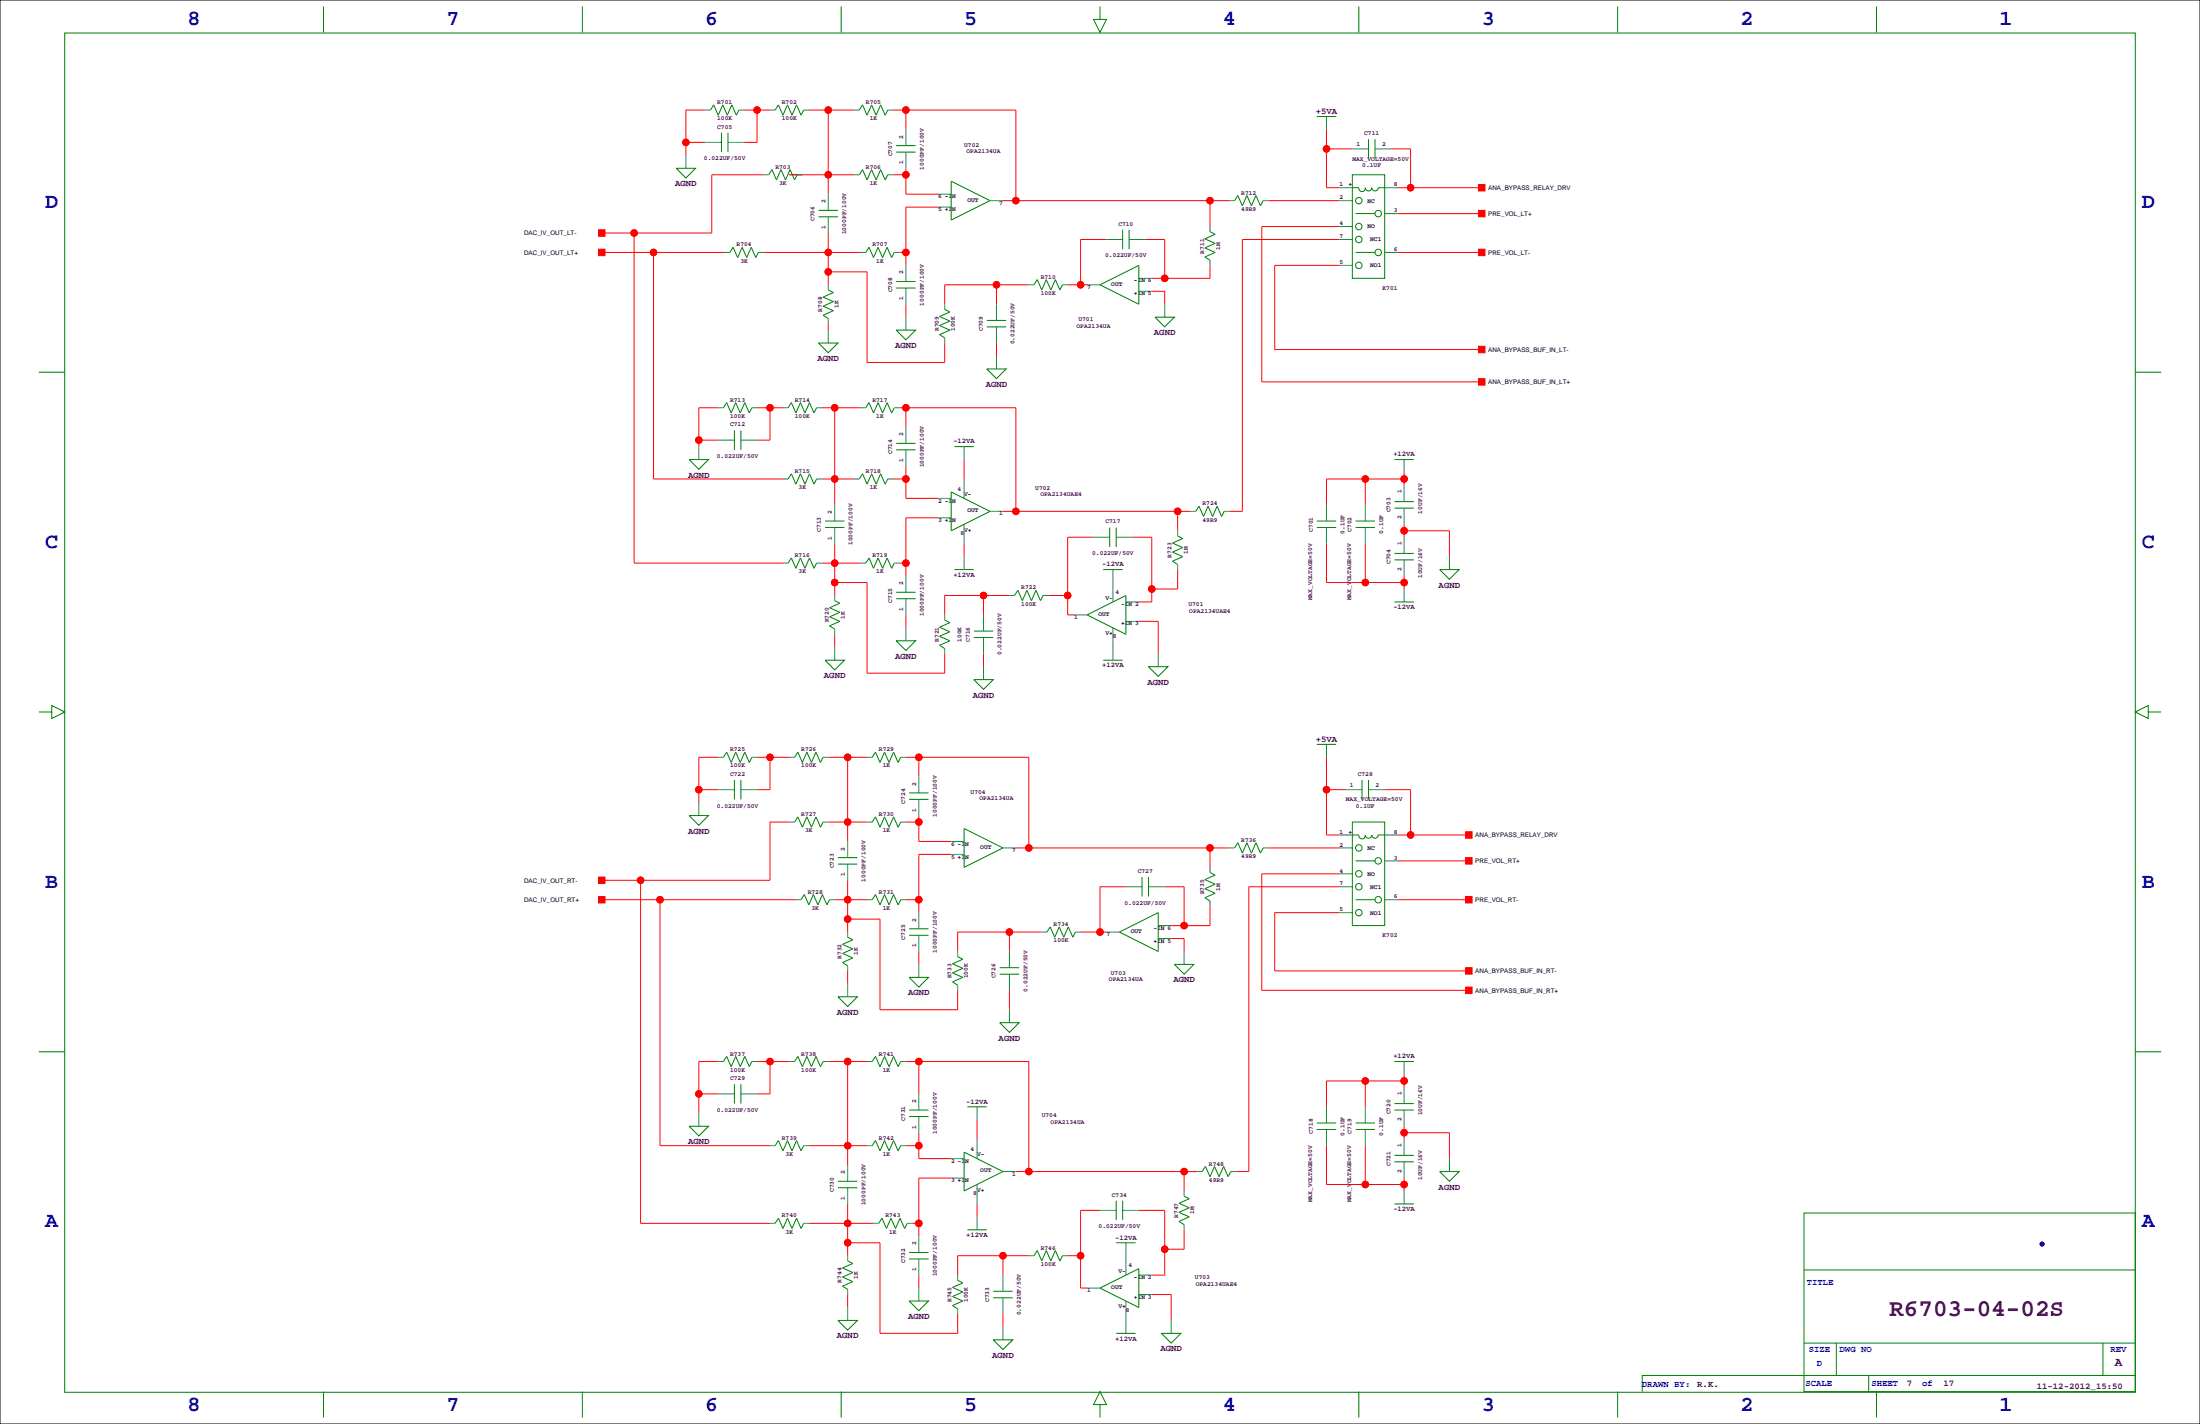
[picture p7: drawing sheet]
<svg xmlns="http://www.w3.org/2000/svg" width="864mm" height="559mm" viewBox="0 0 864 559" stroke-linecap="round" stroke-linejoin="round" font-family="sans-serif">
<path d="M0 0h863.6v558.8h-863.6z" fill="none" stroke="#000" stroke-width=".39"/>
<g fill="none" stroke="#f00" stroke-width=".39">
<path d="M269.2 55.9h7.7M276.9 43.2h-7.7v17.8M292.1 43.2h10.2M297.2 43.2v12.7h-5.1M317.5 43.2h17.8M325.1 43.2v33M350.5 43.2h48.3v35.5M355.6 43.2v7.6M520.7 50.8v22.9h5.1M520.7 58.4h10.2M546.1 58.4h7.6v15.3M299.7 68.6h-20.3v22.8h-43.2"/>
<path d="M309.9 68.6h25.4M350.5 68.6h5.1M355.6 66v10.2h12.7M393.7 78.7h88.9M475 78.7v10.2M497.8 78.7h28M548.6 73.7h33.1M236.2 99.1h48.3M248.9 91.4v129.6h58.4M256.5 99.1v88.9h50.8M299.7 99.1h38.1M325.1 91.4v20.4"/>
<path d="M353.1 99.1h2.5M368.3 81.3h-12.7v22.8M434.3 94h-10.1v17.8M449.6 94h7.6v15.2M525.8 94h-38.1v106.7h-5.1M525.8 88.9h-30.5v61h86.4M548.6 99.1h33.1M548.6 83.8h33.1M325.1 106.7h15.3v35.5h30.4v-7.6M355.6 119.4v5.1M391.2 111.8v7.6M403.9 111.8h-33.1v7.6"/>
<path d="M419.1 111.8h7.6M452.1 114.3h5.1v5.1M475 104.1v5.1h-22.9M525.8 104.1h-25.4v33.1h81.3M325.1 127v2.5M391.2 134.6v5.1M274.3 172.7h7.6M281.9 160h-7.6v15.3M297.2 160h10.1M302.3 160v12.7h-5.1M322.6 160h15.2M327.7 160v38.1"/>
<path d="M353.1 160h45.7v40.7M355.6 160v7.6M322.6 188h12.7M350.5 188h5.1M355.6 182.9v12.7h12.7M378.5 180.3v7.7M535.9 188v10.1M551.2 188h-30.5v10.1M551.2 185.4v5.1M327.7 213.4v20.3M368.3 203.2h-12.7v22.9M378.5 213.4v5"/>
<path d="M393.7 200.7h73.7M429.3 210.8h-10.2v30.5h2.5M444.5 210.8h7.6v25.4h-5.1M462.3 200.7v7.6M520.7 213.4v15.2h30.5M535.9 213.4v15.2M551.2 208.3h17.8v10.1M551.2 205.7v5.1M322.6 221h15.2M327.7 228.6h12.7v35.6h30.4v-7.7M353.1 221h2.5M386.1 233.7v7.6"/>
<path d="M396.2 233.7h-25.4v7.6M411.5 233.7h7.6M436.9 228.6h.1M462.3 223.5v7.6h-10.2M551.2 226.1v5M327.7 248.9v5.1M355.6 241.3v5.1M386.1 256.5v5.1M447 243.8h7.7v12.7M281.9 297.2h-7.6v17.8M297.2 297.2h12.7M302.3 297.2v12.7h-5.1"/>
<path d="M325.1 297.2h15.3M332.7 297.2v33M355.6 297.2h48.3v35.5M360.7 297.2v7.6M520.7 297.2v30.5h5.1M274.3 309.9h7.6M520.7 309.9h7.6M543.6 309.9h10.1v17.8M309.9 322.6h-7.6v22.8h-66.1M325.1 322.6h15.3M355.6 322.6h5.1M360.7 320v10.2h12.7"/>
<path d="M373.4 335.3h-12.7v22.8M398.8 332.7h83.8M475 332.7v7.7M497.8 332.7h28M548.6 327.7h28M548.6 337.8h28M236.2 353.1h76.2M251.5 345.4v134.7h50.8M259.1 353.1v96.5h43.2M327.7 353.1h12.7M332.7 345.4v20.4M355.6 353.1h5.1"/>
<path d="M442 348h-10.2v17.8M457.2 348h7.6v15.2M475 355.6v7.6h-15.3M525.8 348h-35.6v111.7h-5.1M525.8 358.1h-25.4v22.9h76.2M525.8 342.9h-30.5v45.7h81.3M548.6 353.1h28M332.7 360.7h12.7v35.5h30.5v-7.6M360.7 373.4v5.1M396.2 365.8v7.6M408.9 365.8h-33v7.6M424.2 365.8h10.1"/>
<path d="M459.7 368.3h5.1v5.1M332.7 381v5.1M396.2 388.6v7.6M281.9 416.6h-7.6v20.3M297.2 416.6h12.7M302.3 416.6v12.7h-5.1M325.1 416.6h15.3M332.7 416.6v40.6M355.6 416.6h48.3v43.1M360.7 416.6v12.7M274.3 429.3h7.6M383.5 439.4v7.6"/>
<path d="M535.9 424.2v10.1M551.2 424.2h-30.5v10.1M551.2 421.6v5.1M317.5 449.6h22.9M355.6 449.6h5.1M360.7 444.5v10.2h12.7M398.8 459.7h71.1M464.8 459.7v7.7M520.7 449.6v15.2h30.5M535.9 449.6v15.2M551.2 444.5h17.8v10.2M551.2 442v5"/>
<path d="M332.7 472.4v20.4M373.4 462.3h-12.7v22.8M383.5 472.4v5.1M431.8 475h-7.6v30.5h2.5M447 475h10.2v25.4h-5.1M551.2 462.3v5.1M317.5 480.1h25.4M332.7 487.7h12.7v35.5h30.5v-7.6M358.1 480.1h2.6M393.7 492.8v7.6M403.9 492.8h-28v7.6M419.1 492.8h5.1"/>
<path d="M442 492.8h.1M464.8 482.6v7.6h-7.6M332.7 508v5.1M360.7 500.4v5.1M393.7 515.6v5.1M442 518.2h.1M452.1 508h7.6v10.2"/>
<circle cx="269.2" cy="55.9" r="1.27"/>
<circle cx="297.2" cy="43.2" r="1.27"/>
<circle cx="325.1" cy="43.2" r="1.27"/>
<circle cx="355.6" cy="43.2" r="1.27"/>
<circle cx="520.7" cy="58.4" r="1.27"/>
<circle cx="325.1" cy="68.6" r="1.27"/>
<circle cx="355.6" cy="68.6" r="1.27"/>
<circle cx="398.8" cy="78.7" r="1.27"/>
<circle cx="475" cy="78.7" r="1.27"/>
<circle cx="553.7" cy="73.7" r="1.27"/>
<circle cx="248.9" cy="91.4" r="1.27"/>
<circle cx="256.5" cy="99.1" r="1.27"/>
<circle cx="325.1" cy="99.1" r="1.27"/>
<circle cx="355.6" cy="99.1" r="1.27"/>
<circle cx="325.1" cy="106.7" r="1.27"/>
<circle cx="391.2" cy="111.8" r="1.27"/>
<circle cx="424.2" cy="111.8" r="1.27"/>
<circle cx="457.2" cy="109.2" r="1.27"/>
<circle cx="274.3" cy="172.7" r="1.27"/>
<circle cx="302.3" cy="160" r="1.27"/>
<circle cx="327.7" cy="160" r="1.27"/>
<circle cx="355.6" cy="160" r="1.27"/>
<circle cx="327.7" cy="188" r="1.27"/>
<circle cx="355.6" cy="188" r="1.27"/>
<circle cx="535.9" cy="188" r="1.27"/>
<circle cx="551.2" cy="188" r="1.27"/>
<circle cx="398.8" cy="200.7" r="1.27"/>
<circle cx="462.3" cy="200.7" r="1.27"/>
<circle cx="551.2" cy="208.3" r="1.27"/>
<circle cx="327.7" cy="221" r="1.27"/>
<circle cx="327.7" cy="228.6" r="1.27"/>
<circle cx="355.6" cy="221" r="1.27"/>
<circle cx="386.1" cy="233.7" r="1.27"/>
<circle cx="419.1" cy="233.7" r="1.27"/>
<circle cx="452.1" cy="231.1" r="1.27"/>
<circle cx="535.9" cy="228.6" r="1.27"/>
<circle cx="551.2" cy="228.6" r="1.27"/>
<circle cx="436.9" cy="254" r="0"/>
<circle cx="302.3" cy="297.2" r="1.27"/>
<circle cx="332.7" cy="297.2" r="1.27"/>
<circle cx="360.7" cy="297.2" r="1.27"/>
<circle cx="274.3" cy="309.9" r="1.27"/>
<circle cx="520.7" cy="309.9" r="1.27"/>
<circle cx="332.7" cy="322.6" r="1.27"/>
<circle cx="360.7" cy="322.6" r="1.27"/>
<circle cx="403.9" cy="332.7" r="1.27"/>
<circle cx="475" cy="332.7" r="1.27"/>
<circle cx="553.7" cy="327.7" r="1.27"/>
<circle cx="251.5" cy="345.4" r="1.27"/>
<circle cx="259.1" cy="353.1" r="1.27"/>
<circle cx="332.7" cy="353.1" r="1.27"/>
<circle cx="360.7" cy="353.1" r="1.27"/>
<circle cx="332.7" cy="360.7" r="1.27"/>
<circle cx="396.2" cy="365.8" r="1.27"/>
<circle cx="431.8" cy="365.8" r="1.27"/>
<circle cx="464.8" cy="363.2" r="1.27"/>
<circle cx="302.3" cy="416.6" r="1.27"/>
<circle cx="332.7" cy="416.6" r="1.27"/>
<circle cx="360.7" cy="416.6" r="1.27"/>
<circle cx="274.3" cy="429.3" r="1.27"/>
<circle cx="535.9" cy="424.2" r="1.27"/>
<circle cx="551.2" cy="424.2" r="1.27"/>
<circle cx="332.7" cy="449.6" r="1.27"/>
<circle cx="360.7" cy="449.6" r="1.27"/>
<circle cx="403.9" cy="459.7" r="1.27"/>
<circle cx="464.8" cy="459.7" r="1.27"/>
<circle cx="551.2" cy="444.5" r="1.27"/>
<circle cx="535.9" cy="464.8" r="1.27"/>
<circle cx="551.2" cy="464.8" r="1.27"/>
<circle cx="332.7" cy="480.1" r="1.27"/>
<circle cx="332.7" cy="487.7" r="1.27"/>
<circle cx="360.7" cy="480.1" r="1.27"/>
<circle cx="393.7" cy="492.8" r="1.27"/>
<circle cx="424.2" cy="492.8" r="1.27"/>
<circle cx="457.2" cy="490.2" r="1.27"/>
</g>
<g fill="#f00" stroke="#f00" stroke-width=".39">
<path d="M234.9 97.8h2.6v2.5h-2.6z" fill-rule="evenodd"/>
<path d="M580.4 82.6h2.5v2.5h-2.5z" fill-rule="evenodd"/>
<path d="M580.4 97.8h2.5v2.5h-2.5z" fill-rule="evenodd"/>
<path d="M234.9 351.8h2.6v2.5h-2.6z" fill-rule="evenodd"/>
<path d="M575.3 351.8h2.5v2.5h-2.5z" fill-rule="evenodd"/>
<path d="M575.3 336.5h2.5v2.6h-2.5z" fill-rule="evenodd"/>
<path d="M234.9 90.2h2.6v2.5h-2.6z" fill-rule="evenodd"/>
<path d="M234.9 344.2h2.6v2.5h-2.6z" fill-rule="evenodd"/>
<path d="M580.4 72.4h2.5v2.5h-2.5z" fill-rule="evenodd"/>
<path d="M575.3 326.4h2.5v2.5h-2.5z" fill-rule="evenodd"/>
<path d="M580.4 135.9h2.5v2.5h-2.5z" fill-rule="evenodd"/>
<path d="M580.4 148.6h2.5v2.5h-2.5z" fill-rule="evenodd"/>
<path d="M575.3 379.7h2.5v2.6h-2.5z" fill-rule="evenodd"/>
<path d="M575.3 387.3h2.5v2.6h-2.5z" fill-rule="evenodd"/>
<circle cx="457.2" cy="490.2" r="1.27"/>
<circle cx="360.7" cy="322.6" r="1.27"/>
<circle cx="360.7" cy="353.1" r="1.27"/>
<circle cx="452.1" cy="231.1" r="1.27"/>
<circle cx="520.7" cy="309.9" r="1.27"/>
<circle cx="551.2" cy="444.5" r="1.27"/>
<circle cx="535.9" cy="188" r="1.27"/>
<circle cx="551.2" cy="188" r="1.27"/>
<circle cx="551.2" cy="208.3" r="1.27"/>
<circle cx="462.3" cy="200.7" r="1.27"/>
<circle cx="355.6" cy="160" r="1.27"/>
<circle cx="398.8" cy="200.7" r="1.27"/>
<circle cx="327.7" cy="228.6" r="1.27"/>
<circle cx="327.7" cy="221" r="1.27"/>
<circle cx="355.6" cy="221" r="1.27"/>
<circle cx="386.1" cy="233.7" r="1.27"/>
<circle cx="274.3" cy="172.7" r="1.27"/>
<circle cx="302.3" cy="160" r="1.27"/>
<circle cx="325.1" cy="99.1" r="1.27"/>
<circle cx="325.1" cy="106.7" r="1.27"/>
<circle cx="391.2" cy="111.8" r="1.27"/>
<circle cx="424.2" cy="111.8" r="1.27"/>
<circle cx="269.2" cy="55.9" r="1.27"/>
<circle cx="297.2" cy="43.2" r="1.27"/>
<circle cx="332.7" cy="487.7" r="1.27"/>
<circle cx="332.7" cy="480.1" r="1.27"/>
<circle cx="360.7" cy="480.1" r="1.27"/>
<circle cx="332.7" cy="416.6" r="1.27"/>
<circle cx="332.7" cy="449.6" r="1.27"/>
<circle cx="393.7" cy="492.8" r="1.27"/>
<circle cx="274.3" cy="429.3" r="1.27"/>
<circle cx="302.3" cy="416.6" r="1.27"/>
<circle cx="332.7" cy="353.1" r="1.27"/>
<circle cx="332.7" cy="360.7" r="1.27"/>
<circle cx="332.7" cy="297.2" r="1.27"/>
<circle cx="332.7" cy="322.6" r="1.27"/>
<circle cx="396.2" cy="365.8" r="1.27"/>
<circle cx="431.8" cy="365.8" r="1.27"/>
<circle cx="274.3" cy="309.9" r="1.27"/>
<circle cx="302.3" cy="297.2" r="1.27"/>
<circle cx="551.2" cy="228.6" r="1.27"/>
<circle cx="535.9" cy="228.6" r="1.27"/>
<circle cx="464.8" cy="363.2" r="1.27"/>
<circle cx="535.9" cy="424.2" r="1.27"/>
<circle cx="551.2" cy="424.2" r="1.27"/>
<circle cx="551.2" cy="464.8" r="1.27"/>
<circle cx="535.9" cy="464.8" r="1.27"/>
<circle cx="464.8" cy="459.7" r="1.27"/>
<circle cx="360.7" cy="416.6" r="1.27"/>
<circle cx="403.9" cy="459.7" r="1.27"/>
<circle cx="256.5" cy="99.1" r="1.27"/>
<circle cx="457.2" cy="109.2" r="1.27"/>
<circle cx="259.1" cy="353.1" r="1.27"/>
<circle cx="520.7" cy="58.4" r="1.27"/>
<circle cx="327.7" cy="160" r="1.27"/>
<circle cx="327.7" cy="188" r="1.27"/>
<circle cx="475" cy="78.7" r="1.27"/>
<circle cx="355.6" cy="43.2" r="1.27"/>
<circle cx="398.8" cy="78.7" r="1.27"/>
<circle cx="355.6" cy="99.1" r="1.27"/>
<circle cx="419.1" cy="233.7" r="1.27"/>
<circle cx="248.9" cy="91.4" r="1.27"/>
<circle cx="355.6" cy="68.6" r="1.27"/>
<circle cx="325.1" cy="43.2" r="1.27"/>
<circle cx="325.1" cy="68.6" r="1.27"/>
<circle cx="355.6" cy="188" r="1.27"/>
<circle cx="475" cy="332.7" r="1.27"/>
<circle cx="360.7" cy="297.2" r="1.27"/>
<circle cx="403.9" cy="332.7" r="1.27"/>
<circle cx="251.5" cy="345.4" r="1.27"/>
<circle cx="424.2" cy="492.8" r="1.27"/>
<circle cx="360.7" cy="449.6" r="1.27"/>
<circle cx="553.7" cy="73.7" r="1.27"/>
<circle cx="553.7" cy="327.7" r="1.27"/>
</g>
<g fill="none" stroke="#008080" stroke-width=".39">
<path d="M276.9 43.2h2M276.9 55.9h6.3M285.8 55.9h6.3M290.1 43.2h2M302.3 43.2h2M315.5 43.2h2M335.3 43.2h2M348.5 43.2h2M355.6 50.8v6.3M355.6 59.7v6.3M520.7 45.7v5.1M530.9 58.4h6.3"/>
<path d="M539.8 58.4h6.3M269.2 61v5M299.7 68.6h2.1M312.9 68.6h2.1M325.1 76.2v6.4M335.3 68.6h2M348.5 68.6h2M368.3 76.2h5.1M388.6 78.7h5.1M482.6 78.7h2M495.8 78.7h2M525.8 78.7h5.1"/>
<path d="M525.8 73.7h5.1M543.6 73.7h5M284.5 99.1h2M297.7 99.1h2M325.1 85.1v6.3M337.8 99.1h2.1M351 99.1h2.1M368.3 81.3h5.1M434.3 94h6.4M443.2 94h6.4M475 88.9v2M525.8 94h5.1"/>
<path d="M525.8 88.9h5.1M543.6 83.8h5M543.6 99.1h5M325.1 111.8v2M355.6 104.1v6.4M355.6 113v6.4M370.8 119.4v2M391.2 119.4v6.3M403.9 111.8h2M417.1 111.8h2M426.7 111.8h5.1M447 114.3h5.1"/>
<path d="M447 109.2h5.1M457.2 119.4v5.1M475 102.1v2M525.8 104.1h5.1M325.1 125v2M325.1 129.5v5.1M355.6 124.5v5M370.8 132.6v2M391.2 128.3v6.3M391.2 139.7v5.1M274.3 175.3v5M281.9 160h2.1"/>
<path d="M281.9 172.7h6.4M290.8 172.7h6.4M295.1 160h2.1M307.3 160h2.1M320.5 160h2.1M337.8 160h2.1M351 160h2.1M355.6 167.6v6.4M355.6 176.5v6.4M378.5 175.3v5M307.3 188h2.1M320.5 188h2.1"/>
<path d="M327.7 198.1v6.4M335.3 188h2M348.5 188h2M368.3 195.6h5.1M378.5 188v7.6M520.7 198.1v6.4M535.9 198.1v6.4M551.2 180.3v5.1M551.2 190.5v6.3M551.2 199.4v6.3M327.7 207v6.4M368.3 203.2h5.1"/>
<path d="M378.5 205.7v7.7M378.5 218.4v5.1M388.6 200.7h5.1M429.3 210.8h6.3M438.1 210.8h6.4M462.3 208.3v2M467.4 200.7h2M480.6 200.7h2M520.7 207v6.4M535.9 207v6.4M551.2 210.8v6.4M551.2 219.7v6.4"/>
<path d="M569 218.4v5.1M307.3 221h2.1M320.5 221h2.1M327.7 233.7v2M337.8 221h2.1M351 221h2.1M355.6 226.1v6.3M355.6 234.9v6.4M396.2 233.7h2.1M409.4 233.7h2.1M436.9 223.5v12.7M442 236.2h5"/>
<path d="M462.3 221.5v2M551.2 231.1v5.1M327.7 246.9v2M327.7 254v5.1M355.6 246.4v5.1M370.8 241.3v2M370.8 254.5v2M386.1 241.3v6.3M386.1 250.2v6.3M421.6 241.3h5.1M436.9 246.4v12.7M442 243.8h5"/>
<path d="M454.7 256.5v5.1M386.1 261.6v5.1M281.9 297.2h2.1M295.1 297.2h2.1M309.9 297.2h2M323.1 297.2h2M340.4 297.2h2M353.6 297.2h2M520.7 292.1v5.1M274.3 315v5M281.9 309.9h6.4M290.8 309.9h6.4"/>
<path d="M360.7 304.8v6.3M360.7 313.7v6.3M528.3 309.9h6.4M537.2 309.9h6.4M309.9 322.6h2M323.1 322.6h2M332.7 330.2v6.3M332.7 339.1v6.3M340.4 322.6h2M353.6 322.6h2M373.4 335.3h5.1M373.4 330.2h5.1"/>
<path d="M393.7 332.7h5.1M482.6 332.7h2M495.8 332.7h2M525.8 332.7h5.1M525.8 327.7h5.1M543.6 327.7h5M543.6 337.8h5M312.4 353.1h2.1M325.6 353.1h2.1M340.4 353.1h2M353.6 353.1h2M360.7 358.1v6.4"/>
<path d="M442 348h6.3M450.8 348h6.4M475 340.4v2M475 353.6v2M525.8 348h5.1M525.8 342.9h5.1M525.8 358.1h5.1M543.6 353.1h5M332.7 365.8v2M332.7 379v2M360.7 367v6.4M360.7 378.5v5"/>
<path d="M375.9 373.4v2M396.2 373.4v6.3M408.9 365.8h2.1M422.1 365.8h2.1M434.3 365.8h5.1M454.7 368.3h5M454.7 363.2h5M464.8 373.4v5.1M332.7 386.1v5.1M375.9 386.6v2M396.2 382.3v6.3M396.2 396.2v5.1"/>
<path d="M281.9 416.6h2.1M295.1 416.6h2.1M309.9 416.6h2M323.1 416.6h2M340.4 416.6h2M353.6 416.6h2M551.2 416.6v5M274.3 436.9v5.1M281.9 429.3h6.4M290.8 429.3h6.4M360.7 429.3v6.3M360.7 438.1v6.4"/>
<path d="M383.5 434.3v5.1M520.7 434.3v6.4M535.9 434.3v6.4M551.2 426.7v6.4M551.2 435.6v6.4M302.3 449.6h2M315.5 449.6h2M332.7 457.2v6.3M340.4 449.6h2M353.6 449.6h2M373.4 454.7h5.1M383.5 447v7.7"/>
<path d="M393.7 459.7h5.1M469.9 459.7h2M483.1 459.7h2M520.7 443.2v6.4M535.9 443.2v6.4M551.2 447v6.4M551.2 455.9v6.4M569 454.7v5M332.7 466.1v6.3M373.4 462.3h5.1M383.5 464.8v7.6M383.5 477.5v5.1"/>
<path d="M431.8 475h6.3M440.7 475h6.3M464.8 467.4v2M551.2 467.4v5M302.3 480.1h2M315.5 480.1h2M332.7 492.8v2M342.9 480.1h2M356.1 480.1h2M360.7 485.1v6.4M360.7 494v6.4M403.9 492.8h2"/>
<path d="M417.1 492.8h2M442 487.7v12.7M464.8 480.6v2M332.7 506v2M332.7 513.1v5.1M360.7 505.5v5M375.9 500.4v2M375.9 513.6v2M393.7 500.4v6.3M393.7 509.3v6.3M426.7 505.5h5.1M442 510.5v12.7"/>
<path d="M447 500.4h5.1M447 508h5.1M459.7 518.2v5M393.7 520.7v5.1"/>
</g>
<g fill="none" stroke="#008000" stroke-width=".39">
<path d="M25.4 13h812.8v533.4h-812.8zM127 2.5v10.2M228.6 2.5v10.2M330.2 2.5v10.2M431.8 2.5v5.1h2.5l-2.5 5.1-2.5-5.1h2.5M533.4 2.5v10.2M635 2.5v10.2M736.6 2.5v10.2M278.9 43.2l1.3-2.1 1.7 4.1 1.8-4.1 1.8 4.1 1.8-4.1 1.8 4.1 1-2M283.2 52.1v7.6M285.8 52.1v7.6M304.3 43.2l1.3-2.1 1.7 4.1 1.8-4.1 1.8 4.1 1.8-4.1 1.8 4.1 1-2"/>
<path d="M337.3 43.2l1.3-2.1 1.8 4.1 1.7-4.1 1.8 4.1 1.8-4.1 1.8 4.1 1-2M351.8 59.7h7.6M351.8 57.1h7.6M516.9 45.7h7.6M537.2 54.6v7.6M539.8 54.6v7.6M265.4 66h7.6l-3.8 3.9zM301.8 68.6l1.2-2.1 1.8 4.1 1.8-4.1 1.8 4.1 1.7-4.1 1.8 4.1 1-2M337.3 68.6l1.3-2.1 1.8 4.1 1.7-4.1 1.8 4.1 1.8-4.1 1.8 4.1 1-2M373.4 71.1l15.2 7.6-15.2 7.7zM484.6 78.7l1.3-2 1.8 4.1 1.8-4.1 1.7 4.1 1.8-4.1 1.8 4.1 1-2.1M530.9 68.6h12.7v40.6h-12.7z"/>
<path d="M530.9 73.7h2.5M543.6 73.7h-2.6a1.27 1.27 0 0 1-1.3 1.2 1.27 1.27 0 0 1-1.2-1.2 1.28 1.28 0 0 1-1.3 1.2 1.28 1.28 0 0 1-1.3-1.2 1.27 1.27 0 0 1-1.2 1.5 1.27 1.27 0 0 1-1.3-1.5M286.5 99.1l1.3-2.1 1.8 4.1 1.7-4.1 1.8 4.1 1.8-4.1 1.8 4.1 1-2M321.3 85.1h7.6M321.3 82.6h7.6M339.9 99.1l1.2-2.1 1.8 4.1 1.8-4.1 1.8 4.1 1.7-4.1 1.8 4.1 1-2M440.7 90.2v7.6M443.2 90.2v7.6M475 90.9l2 1-4.1 1.8 4.1 1.8-4.1 1.8 4.1 1.8-4.1 1.7 2.1 1.3M532.1 99.1h7.7M532.1 83.8h7.7M533.4 94h.1"/>
<path d="M325.1 113.8l2.1 1-4.1 1.8 4.1 1.8-4.1 1.7 4.1 1.8-4.1 1.8 2 1.3M351.8 113h7.6M351.8 110.5h7.6M405.9 111.8l1.3-2.1 1.7 4.1 1.8-4.1 1.8 4.1 1.8-4.1 1.8 4.1 1-2M431.8 111.8l15.2-7.7v15.3zM516.9 105.4h.1M321.3 134.6h7.6l-3.8 3.8zM351.8 129.5h7.6l-3.8 3.8zM370.8 121.4l2.1 1-4.1 1.8 4.1 1.8-4.1 1.8 4.1 1.7-4.1 1.8 2 1.3M387.3 128.3h7.7M387.3 125.7h7.7M453.4 124.5h7.6l-3.8 3.8z"/>
<path d="M15.2 146.1h10.2M387.3 144.8h7.7l-3.8 3.8zM838.2 146.1h10.2M284 160l1.2-2 1.8 4.1 1.8-4.1 1.8 4.1 1.8-4.1 1.7 4.1 1-2.1M288.3 168.9v7.6M290.8 168.9v7.6M309.4 160l1.2-2 1.8 4.1 1.8-4.1 1.8 4.1 1.8-4.1 1.7 4.1 1-2.1M339.9 160l1.2-2 1.8 4.1 1.8-4.1 1.8 4.1 1.7-4.1 1.8 4.1 1-2.1M351.8 176.5h7.6M351.8 174h7.6M374.6 175.3h7.7M270.5 180.3h7.6l-3.8 3.8z"/>
<path d="M309.4 188l1.2-2.1 1.8 4.1 1.8-4.1 1.8 4.1 1.8-4.1 1.7 4.1 1-2M337.3 188l1.3-2.1 1.8 4.1 1.7-4.1 1.8 4.1 1.8-4.1 1.8 4.1 1-2M373.4 193l15.2 7.7-15.2 7.6zM547.4 196.8h7.6M547.4 199.4h7.6M547.4 180.3h7.6M323.8 204.5h7.7M323.8 207h7.7M435.6 207v7.6M438.1 207v7.6M462.3 210.3l2 1-4.1 1.8 4.1 1.8-4.1 1.8 4.1 1.7-4.1 1.8 2.1 1.3M469.4 200.7l1.3-2.1 1.7 4.1 1.8-4.1 1.8 4.1 1.8-4.1 1.8 4.1 1-2"/>
<path d="M516.9 204.5h7.6M516.9 207h7.6M532.1 204.5h7.7M532.1 207h7.7M547.4 217.2h7.6M547.4 219.7h7.6M309.4 221l1.2-2.1 1.8 4.1 1.8-4.1 1.8 4.1 1.8-4.1 1.7 4.1 1-2M327.7 235.7l2 1-4.1 1.8 4.1 1.8-4.1 1.8 4.1 1.7-4.1 1.8 2.1 1.3M339.9 221l1.2-2.1 1.8 4.1 1.8-4.1 1.8 4.1 1.7-4.1 1.8 4.1 1-2M351.8 234.9h7.6M351.8 232.4h7.6M374.6 223.5h7.7"/>
<path d="M398.3 233.7l1.2-2.1 1.8 4.1 1.8-4.1 1.8 4.1 1.8-4.1 1.7 4.1 1-2M433.1 223.5h7.6M547.4 236.2h7.6M565.1 223.5h7.7l-3.8 3.8zM323.8 259.1h7.7l-3.8 3.8zM351.8 251.5h7.6l-3.8 3.8zM370.8 243.3l2.1 1-4.1 1.8 4.1 1.8-4.1 1.8 4.1 1.8-4.1 1.7 2 1.3M382.3 250.2h7.6M382.3 247.6h7.6M426.7 241.3l15.3-7.6v15.2zM433.1 259.1h7.6M15.2 279.4h5.1v-2.5l5.1 2.5-5.1 2.5v-2.5"/>
<path d="M382.3 266.7h7.6l-3.8 3.8zM450.8 261.6h7.7l-3.8 3.8zM843.3 279.4v-2.5l-5.1 2.5 5.1 2.5v-2.5h5.1M284 297.2l1.2-2.1 1.8 4.1 1.8-4.1 1.8 4.1 1.8-4.1 1.7 4.1 1-2M311.9 297.2l1.3-2.1 1.8 4.1 1.7-4.1 1.8 4.1 1.8-4.1 1.8 4.1 1-2M342.4 297.2l1.3-2.1 1.7 4.1 1.8-4.1 1.8 4.1 1.8-4.1 1.8 4.1 1-2M516.9 292.1h7.6M288.3 306.1v7.6M290.8 306.1v7.6M356.9 313.7h7.6M356.9 311.1h7.6M534.7 306.1v7.6"/>
<path d="M537.2 306.1v7.6M270.5 320h7.6l-3.8 3.8zM311.9 322.6l1.3-2.1 1.8 4.1 1.7-4.1 1.8 4.1 1.8-4.1 1.8 4.1 1-2M328.9 339.1h7.6M328.9 336.5h7.6M342.4 322.6l1.3-2.1 1.7 4.1 1.8-4.1 1.8 4.1 1.8-4.1 1.8 4.1 1-2M378.5 325.1l15.2 7.6-15.2 7.7zM484.6 332.7l1.3-2 1.8 4.1 1.8-4.1 1.7 4.1 1.8-4.1 1.8 4.1 1-2.1M530.9 322.6h12.7v40.6h-12.7zM530.9 327.7h2.5M532.1 337.8h7.7M543.6 327.7h-2.6a1.27 1.27 0 0 1-1.2 1.2 1.27 1.27 0 0 1-1.3-1.2 1.28 1.28 0 0 1-1.3 1.2 1.28 1.28 0 0 1-1.3-1.2 1.27 1.27 0 0 1-1.2 1.5 1.27 1.27 0 0 1-1.3-1.5"/>
<path d="M314.5 353.1l1.2-2.1 1.8 4.1 1.8-4.1 1.8 4.1 1.7-4.1 1.8 4.1 1-2M342.4 353.1l1.3-2.1 1.7 4.1 1.8-4.1 1.8 4.1 1.8-4.1 1.8 4.1 1-2M448.3 344.2v7.6M450.8 344.2v7.6M475 342.4l2 1-4.1 1.8 4.1 1.8-4.1 1.7 4.1 1.8-4.1 1.8 2.1 1.3M516.9 359.4h.1M532.1 353.1h7.7M533.4 348h.1M332.7 367.8l2.1 1-4.1 1.8 4.1 1.8-4.1 1.7 4.1 1.8-4.1 1.8 2 1.3M356.9 367h7.6M356.9 364.5h7.6M375.9 375.4l2.1 1-4.1 1.8 4.1 1.8-4.1 1.8 4.1 1.7-4.1 1.8 2 1.3"/>
<path d="M392.4 379.7h7.6M411 365.8l1.2-2.1 1.8 4.1 1.8-4.1 1.8 4.1 1.8-4.1 1.7 4.1 1-2M439.4 365.8l15.3-7.7v15.3zM461 378.5h7.6l-3.8 3.8zM328.9 391.2h7.6l-3.8 3.8zM356.9 383.5h7.6l-3.8 3.8zM392.4 382.3h7.6M15.2 412.8h10.2M284 416.6l1.2-2.1 1.8 4.1 1.8-4.1 1.8 4.1 1.8-4.1 1.7 4.1 1-2M311.9 416.6l1.3-2.1 1.8 4.1 1.7-4.1 1.8 4.1 1.8-4.1 1.8 4.1 1-2M342.4 416.6l1.3-2.1 1.7 4.1 1.8-4.1 1.8 4.1 1.8-4.1 1.8 4.1 1-2M392.4 401.3h7.6l-3.8 3.8z"/>
<path d="M547.4 416.6h7.6M838.2 412.8h10.2M288.3 425.4v7.7M290.8 425.4v7.7M356.9 435.6h7.6M356.9 438.1h7.6M379.7 434.3h7.6M547.4 433.1h7.6M547.4 435.6h7.6M270.5 442h7.6l-3.8 3.8zM304.3 449.6l1.3-2.1 1.7 4.1 1.8-4.1 1.8 4.1 1.8-4.1 1.8 4.1 1-2M342.4 449.6l1.3-2.1 1.7 4.1 1.8-4.1 1.8 4.1 1.8-4.1 1.8 4.1 1-2"/>
<path d="M378.5 452.1l15.2 7.6-15.2 7.7zM471.9 459.7l1.3-2 1.8 4.1 1.8-4.1 1.7 4.1 1.8-4.1 1.8 4.1 1-2.1M516.9 440.7h7.6M516.9 443.2h7.6M532.1 440.7h7.7M532.1 443.2h7.7M547.4 453.4h7.6M547.4 455.9h7.6M565.1 459.7h7.7l-3.8 3.8zM328.9 466.1h7.6M328.9 463.5h7.6M438.1 471.2v7.6"/>
<path d="M440.7 471.2v7.6M464.8 469.4l2.1 1-4.1 1.8 4.1 1.8-4.1 1.7 4.1 1.8-4.1 1.8 2 1.3M547.4 472.4h7.6M708.2 476h130v70.1h-130zM304.3 480.1l1.3-2.1 1.7 4.1 1.8-4.1 1.8 4.1 1.8-4.1 1.8 4.1 1-2M332.7 494.8l2.1 1-4.1 1.8 4.1 1.8-4.1 1.7 4.1 1.8-4.1 1.8 2 1.3M344.9 480.1l1.3-2.1 1.8 4.1 1.8-4.1 1.7 4.1 1.8-4.1 1.8 4.1 1-2M356.9 494h7.6M356.9 491.5h7.6M379.7 482.6h7.6M405.9 492.8l1.3-2.1 1.7 4.1 1.8-4.1 1.8 4.1 1.8-4.1 1.8 4.1 1-2M438.1 487.7h7.7"/>
<path d="M708.2 498.3h130M328.9 518.2h7.6l-3.8 3.8zM356.9 510.5h7.6l-3.8 3.8zM375.9 502.4l2.1 1-4.1 1.8 4.1 1.8-4.1 1.8 4.1 1.7-4.1 1.8 2 1.3M389.9 509.3h7.6M389.9 506.7h7.6M431.8 505.5l15.2-7.7v15.3zM389.9 525.8h7.6l-3.8 3.8zM438.1 523.2h7.7M455.9 523.2h7.6l-3.8 3.8zM708.2 527h130M720.9 527v12.8"/>
<path d="M733.6 539.8v6.3M825.5 527v12.8M838.2 539.8h-193.5v6.3M127 546.1v10.2M228.6 546.1v10.2M330.2 546.1v10.2M431.8 551.2h2.5l-2.5-5.1-2.5 5.1h2.5v5.1M533.4 546.1v10.2M635 546.1v10.2M736.6 546.1v10.2"/>
<circle cx="533.4" cy="78.7" r="1.27"/>
<circle cx="533.4" cy="88.9" r="1.27"/>
<circle cx="533.4" cy="94" r="1.27"/>
<circle cx="541" cy="99.1" r="1.27"/>
<circle cx="541" cy="83.8" r="1.27"/>
<circle cx="533.4" cy="104.1" r="1.27"/>
<circle cx="533.4" cy="332.7" r="1.27"/>
<circle cx="541" cy="337.8" r="1.27"/>
<circle cx="533.4" cy="358.1" r="1.27"/>
<circle cx="533.4" cy="348" r="1.27"/>
<circle cx="533.4" cy="342.9" r="1.27"/>
<circle cx="541" cy="353.1" r="1.27"/>
</g>
<circle cx="801.6" cy="488.2" r=".76" fill="#000080" stroke="#000080" stroke-width=".39"/>
<circle cx="801.6" cy="488.2" r=".76" fill="none" stroke="#000080" stroke-width=".39"/>
<text font-size="9.5" fill="#400040" x="741.7" y="516.5">R6703-04-02S</text>
<g font-size="8.5" fill="#0000a0">
<text x="73.7" y="10">8</text>
<text x="175.3" y="10">7</text>
<text x="276.9" y="10">6</text>
<text x="378.5" y="10">5</text>
<text x="480.1" y="10">4</text>
<text x="581.7" y="10">3</text>
<text x="683.3" y="10">2</text>
<text x="784.9" y="10">1</text>
<text x="17.8" y="81.6">D</text>
<text x="840.7" y="81.6">D</text>
<text x="17.8" y="215">C</text>
<text x="840.7" y="215">C</text>
<text x="17.8" y="348.3">B</text>
<text x="840.7" y="348.3">B</text>
<text x="17.8" y="481.7">A</text>
<text x="840.7" y="481.7">A</text>
<text x="73.7" y="553.8">8</text>
<text x="175.3" y="553.8">7</text>
<text x="276.9" y="553.8">6</text>
<text x="378.5" y="553.8">5</text>
<text x="480.1" y="553.8">4</text>
<text x="581.7" y="553.8">3</text>
<text x="683.3" y="553.8">2</text>
<text x="784.9" y="553.8">1</text>
</g>
<text font-size="4.9" fill="#400040" x="830.1" y="536.1">A</text>
<g font-size="3.5" fill="#400040">
<text x="516.5" y="44.7">+5VA</text>
<text x="265" y="73.1">AGND</text>
<text x="453" y="131.5">AGND</text>
<text x="351.4" y="136.6">AGND</text>
<text x="320.9" y="141.7">AGND</text>
<text x="386.9" y="151.9">AGND</text>
<text x="270.1" y="187.4">AGND</text>
<text x="564.7" y="230.6">AGND</text>
<text x="351.4" y="258.5">AGND</text>
<text x="323.4" y="266.2">AGND</text>
<text x="450.4" y="268.7">AGND</text>
<text x="381.8" y="273.8">AGND</text>
<text x="516.5" y="291.1">+5VA</text>
<text x="270.1" y="327.1">AGND</text>
<text x="460.6" y="385.5">AGND</text>
<text x="356.4" y="390.6">AGND</text>
<text x="328.5" y="398.2">AGND</text>
<text x="392" y="408.4">AGND</text>
<text x="270.1" y="449">AGND</text>
<text x="564.7" y="466.8">AGND</text>
<text x="356.4" y="517.6">AGND</text>
<text x="328.5" y="525.2">AGND</text>
<text x="389.5" y="532.9">AGND</text>
<text x="455.5" y="530.3">AGND</text>
<text x="666.2" y="544.4">R.K.</text>
<text x="748.5" y="544">7</text>
<text x="762.9" y="544">17</text>
<text x="799.5" y="544.9">11-12-2012_15:50</text>
</g>
<g font-size="3.5" fill="#0000a0">
<text x="709.2" y="504.2">TITLE</text>
<text x="710" y="530.6">SIZE</text>
<text x="722.1" y="530.6">DWG NO</text>
<text x="828.4" y="530.6">REV</text>
<text x="713.2" y="536.2">D</text>
<text x="644.5" y="544.3">DRAWN BY:</text>
<text x="708.7" y="544">SCALE</text>
<text x="734.6" y="544">SHEET</text>
<text x="754.5" y="544">of</text>
</g>
<g font-size="2.8" fill="#400040">
<text x="374.2" y="174">-12VA</text>
<text x="546.9" y="179.1">+12VA</text>
<text x="374.2" y="226.3">+12VA</text>
<text x="432.6" y="222.3">-12VA</text>
<text x="546.9" y="239">-12VA</text>
<text x="432.6" y="261.9">+12VA</text>
<text x="546.9" y="415.3">+12VA</text>
<text x="379.3" y="433.1">-12VA</text>
<text x="546.9" y="475.3">-12VA</text>
<text x="379.3" y="485.4">+12VA</text>
<text x="437.7" y="486.4">-12VA</text>
<text x="437.7" y="526.1">+12VA</text>
</g>
<g font-size="2.5" fill="#400040">
<text x="281.5" y="40.8">R701</text>
<text x="306.9" y="40.8">R702</text>
<text x="339.9" y="40.8">R705</text>
<text x="281.5" y="47.2">100K</text>
<text x="306.9" y="47.2">100K</text>
<text x="341.4" y="47.2">1K</text>
<text x="281.5" y="50.5">C705</text>
<text x="535.5" y="53">C711</text>
<text x="354.5" y="54.4" transform="rotate(-90 354.5 54.4)">2</text>
<text x="378.5" y="57.5">U702</text>
<text x="532.4" y="57.3">1</text>
<text x="542.5" y="57.3">2</text>
<text x="276.3" y="62.9">0.022UF/50V</text>
<text x="350.2" y="61.4" transform="rotate(-90 350.2 61.4)">C707</text>
<text x="354.5" y="64.5" transform="rotate(-90 354.5 64.5)">1</text>
<text x="379.4" y="60">OPA2134UA</text>
<text x="530.9" y="63">MAX_VOLTAGE=50V</text>
<text x="534.8" y="65.5">0.1UF</text>
<text x="304.4" y="66.2">R703</text>
<text x="339.9" y="66.2">R706</text>
<text x="362.6" y="66.6" transform="rotate(-90 362.6 66.6)">1000PF/100V</text>
<text x="305.9" y="72.6">3K</text>
<text x="341.4" y="72.6">1K</text>
<text x="368.3" y="77.8">6 -IN</text>
<text x="487.3" y="76.4">R712</text>
<text x="525.8" y="73.2">1</text>
<text x="547.2" y="73.2">8</text>
<text x="324" y="79.8" transform="rotate(-90 324 79.8)">2</text>
<text x="368.3" y="82.9">5 +IN</text>
<text x="392.2" y="80.4">7</text>
<text x="487.3" y="82.7">49R9</text>
<text x="525.8" y="78.2">2</text>
<text x="547.2" y="83.3">3</text>
<text x="319.7" y="86.8" transform="rotate(-90 319.7 86.8)">C706</text>
<text x="324" y="89.9" transform="rotate(-90 324 89.9)">1</text>
<text x="439" y="88.6">C710</text>
<text x="525.8" y="88.4">4</text>
<text x="332.2" y="92" transform="rotate(-90 332.2 92)">1000PF/100V</text>
<text x="525.8" y="93.5">7</text>
<text x="289.1" y="96.7">R704</text>
<text x="342.5" y="96.7">R707</text>
<text x="433.8" y="101">0.022UF/50V</text>
<text x="472.6" y="99.5" transform="rotate(-90 472.6 99.5)">R711</text>
<text x="479" y="98" transform="rotate(-90 479 98)">1M</text>
<text x="547.2" y="98.6">6</text>
<text x="290.6" y="103.1">3K</text>
<text x="344" y="103.1">1K</text>
<text x="354.5" y="107.7" transform="rotate(-90 354.5 107.7)">2</text>
<text x="525.8" y="103.6">5</text>
<text x="408.5" y="109.4">R710</text>
<text x="426.7" y="113.4">7</text>
<text x="542.7" y="113.8">K701</text>
<text x="350.2" y="114.7" transform="rotate(-90 350.2 114.7)">C708</text>
<text x="354.5" y="117.8" transform="rotate(-90 354.5 117.8)">1</text>
<text x="362.6" y="119.9" transform="rotate(-90 362.6 119.9)">1000PF/100V</text>
<text x="408.5" y="115.8">100K</text>
<text x="322.8" y="122.3" transform="rotate(-90 322.8 122.3)">R708</text>
<text x="329.1" y="120.9" transform="rotate(-90 329.1 120.9)">1K</text>
<text x="368.5" y="130" transform="rotate(-90 368.5 130)">R709</text>
<text x="374.8" y="130" transform="rotate(-90 374.8 130)">100K</text>
<text x="385.8" y="130" transform="rotate(-90 385.8 130)">C709</text>
<text x="422.6" y="128.6">OPA2134UA</text>
<text x="423.3" y="126.1">U701</text>
<text x="398.2" y="135.1" transform="rotate(-90 398.2 135.1)">0.022UF/50V</text>
<text x="286.6" y="157.7">R713</text>
<text x="312" y="157.7">R714</text>
<text x="342.5" y="157.7">R717</text>
<text x="286.6" y="167.3">C712</text>
<text x="286.6" y="164">100K</text>
<text x="312" y="164">100K</text>
<text x="344" y="164">1K</text>
<text x="354.5" y="171.2" transform="rotate(-90 354.5 171.2)">2</text>
<text x="281.4" y="179.8">0.022UF/50V</text>
<text x="350.2" y="178.2" transform="rotate(-90 350.2 178.2)">C714</text>
<text x="312" y="185.6">R715</text>
<text x="339.9" y="185.6">R718</text>
<text x="354.5" y="181.3" transform="rotate(-90 354.5 181.3)">1</text>
<text x="362.6" y="183.4" transform="rotate(-90 362.6 183.4)">1000PF/100V</text>
<text x="313.5" y="192">3K</text>
<text x="341.4" y="192">1K</text>
<text x="368.3" y="197.2">2 -IN</text>
<text x="375.9" y="192.5">4</text>
<text x="406.4" y="192.1">U702</text>
<text x="408.4" y="194.7">OPA2134UAE4</text>
<text x="550.1" y="193.5" transform="rotate(-90 550.1 193.5)">1</text>
<text x="326.6" y="201.7" transform="rotate(-90 326.6 201.7)">2</text>
<text x="392.2" y="202.3">1</text>
<text x="472" y="198.3">R724</text>
<text x="545.8" y="201.1" transform="rotate(-90 545.8 201.1)">C703</text>
<text x="550.1" y="203.7" transform="rotate(-90 550.1 203.7)">2</text>
<text x="558.2" y="201.5" transform="rotate(-90 558.2 201.5)">10UF/16V</text>
<text x="322.3" y="208.7" transform="rotate(-90 322.3 208.7)">C713</text>
<text x="368.3" y="204.8">3 +IN</text>
<text x="377" y="209.9">8</text>
<text x="433.9" y="205.4">C717</text>
<text x="472" y="204.7">49R9</text>
<text x="515.3" y="208.7" transform="rotate(-90 515.3 208.7)">C701</text>
<text x="527.7" y="209.4" transform="rotate(-90 527.7 209.4)">0.1UF</text>
<text x="530.5" y="208.7" transform="rotate(-90 530.5 208.7)">C702</text>
<text x="543" y="209.4" transform="rotate(-90 543 209.4)">0.1UF</text>
<text x="326.6" y="211.8" transform="rotate(-90 326.6 211.8)">1</text>
<text x="334.7" y="213.9" transform="rotate(-90 334.7 213.9)">1000PF/100V</text>
<text x="550.1" y="213.9" transform="rotate(-90 550.1 213.9)">1</text>
<text x="312" y="218.6">R716</text>
<text x="342.5" y="218.6">R719</text>
<text x="428.7" y="217.9">0.022UF/50V</text>
<text x="459.9" y="218.9" transform="rotate(-90 459.9 218.9)">R723</text>
<text x="466.3" y="217.4" transform="rotate(-90 466.3 217.4)">1M</text>
<text x="545.8" y="221.4" transform="rotate(-90 545.8 221.4)">C704</text>
<text x="313.5" y="225">3K</text>
<text x="344" y="225">1K</text>
<text x="550.1" y="224" transform="rotate(-90 550.1 224)">2</text>
<text x="558.2" y="226.9" transform="rotate(-90 558.2 226.9)">10UF/16V</text>
<text x="354.5" y="229.6" transform="rotate(-90 354.5 229.6)">2</text>
<text x="400.9" y="231.3">R722</text>
<text x="437.9" y="233.2">4</text>
<text x="350.2" y="236.6" transform="rotate(-90 350.2 236.6)">C715</text>
<text x="354.5" y="239.7" transform="rotate(-90 354.5 239.7)">1</text>
<text x="400.9" y="237.7">100K</text>
<text x="466.5" y="237.8">U701</text>
<text x="515.1" y="235.6" transform="rotate(-90 515.1 235.6)">MAX_VOLTAGE=50V</text>
<text x="530.4" y="235.6" transform="rotate(-90 530.4 235.6)">MAX_VOLTAGE=50V</text>
<text x="325.3" y="244.3" transform="rotate(-90 325.3 244.3)">R720</text>
<text x="331.7" y="242.8" transform="rotate(-90 331.7 242.8)">1K</text>
<text x="362.6" y="241.8" transform="rotate(-90 362.6 241.8)">1000PF/100V</text>
<text x="421.6" y="242.9">1</text>
<text x="466.8" y="240.4">OPA2134UAE4</text>
<text x="368.5" y="251.9" transform="rotate(-90 368.5 251.9)">R721</text>
<text x="377.4" y="251.9" transform="rotate(-90 377.4 251.9)">100K</text>
<text x="380.7" y="251.9" transform="rotate(-90 380.7 251.9)">C716</text>
<text x="436.9" y="250.5">8</text>
<text x="393.1" y="257.1" transform="rotate(-90 393.1 257.1)">0.022UF/50V</text>
<text x="286.6" y="294.8">R725</text>
<text x="314.5" y="294.8">R726</text>
<text x="345" y="294.8">R729</text>
<text x="286.6" y="304.5">C722</text>
<text x="286.6" y="301.2">100K</text>
<text x="314.5" y="301.2">100K</text>
<text x="346.5" y="301.2">1K</text>
<text x="533" y="304.5">C728</text>
<text x="359.6" y="308.4" transform="rotate(-90 359.6 308.4)">2</text>
<text x="381" y="311.5">U704</text>
<text x="529.9" y="308.8">1</text>
<text x="540" y="308.8">2</text>
<text x="281.4" y="316.9">0.022UF/50V</text>
<text x="355.3" y="315.4" transform="rotate(-90 355.3 315.4)">C724</text>
<text x="384.5" y="314">OPA2134UA</text>
<text x="528.3" y="314.5">MAX_VOLTAGE=50V</text>
<text x="532.2" y="316.9">0.1UF</text>
<text x="314.5" y="320.2">R727</text>
<text x="345" y="320.2">R730</text>
<text x="359.6" y="318.5" transform="rotate(-90 359.6 318.5)">1</text>
<text x="367.7" y="320.6" transform="rotate(-90 367.7 320.6)">1000PF/100V</text>
<text x="316" y="326.6">3K</text>
<text x="346.5" y="326.6">1K</text>
<text x="525.8" y="327.2">1</text>
<text x="547.2" y="327.2">8</text>
<text x="331.7" y="333.8" transform="rotate(-90 331.7 333.8)">2</text>
<text x="373.4" y="331.8">6 -IN</text>
<text x="397.3" y="334.4">7</text>
<text x="487.3" y="330.4">R736</text>
<text x="525.8" y="332.2">2</text>
<text x="327.3" y="340.8" transform="rotate(-90 327.3 340.8)">C723</text>
<text x="373.4" y="336.9">5 +IN</text>
<text x="487.3" y="336.7">49R9</text>
<text x="547.2" y="337.3">3</text>
<text x="331.7" y="343.9" transform="rotate(-90 331.7 343.9)">1</text>
<text x="339.8" y="346" transform="rotate(-90 339.8 346)">1000PF/100V</text>
<text x="446.6" y="342.6">C727</text>
<text x="525.8" y="347.5">7</text>
<text x="525.8" y="342.4">4</text>
<text x="317.1" y="350.7">R728</text>
<text x="345" y="350.7">R731</text>
<text x="472.6" y="350.9" transform="rotate(-90 472.6 350.9)">R735</text>
<text x="479" y="349.5" transform="rotate(-90 479 349.5)">1M</text>
<text x="547.2" y="352.6">6</text>
<text x="318.6" y="357.1">3K</text>
<text x="346.5" y="357.1">1K</text>
<text x="441.4" y="355">0.022UF/50V</text>
<text x="525.8" y="357.6">5</text>
<text x="359.6" y="361.7" transform="rotate(-90 359.6 361.7)">2</text>
<text x="413.6" y="363.4">R734</text>
<text x="355.3" y="368.7" transform="rotate(-90 355.3 368.7)">C725</text>
<text x="359.6" y="371.8" transform="rotate(-90 359.6 371.8)">1</text>
<text x="413.6" y="369.8">100K</text>
<text x="434.3" y="367.4">7</text>
<text x="542.7" y="367.8">K702</text>
<text x="330.4" y="376.3" transform="rotate(-90 330.4 376.3)">R732</text>
<text x="336.7" y="374.9" transform="rotate(-90 336.7 374.9)">1K</text>
<text x="367.7" y="373.9" transform="rotate(-90 367.7 373.9)">1000PF/100V</text>
<text x="373.6" y="384" transform="rotate(-90 373.6 384)">R733</text>
<text x="379.9" y="384" transform="rotate(-90 379.9 384)">100K</text>
<text x="390.8" y="384" transform="rotate(-90 390.8 384)">C726</text>
<text x="436" y="382.6">U703</text>
<text x="403.3" y="389.1" transform="rotate(-90 403.3 389.1)">0.022UF/50V</text>
<text x="435.3" y="385.2">OPA2134UA</text>
<text x="286.6" y="414.2">R737</text>
<text x="314.5" y="414.2">R738</text>
<text x="345" y="414.2">R741</text>
<text x="286.6" y="420.6">100K</text>
<text x="286.6" y="423.9">C729</text>
<text x="314.5" y="420.6">100K</text>
<text x="346.5" y="420.6">1K</text>
<text x="550.1" y="429.8" transform="rotate(-90 550.1 429.8)">1</text>
<text x="281.4" y="436.3">0.022UF/50V</text>
<text x="359.6" y="432.8" transform="rotate(-90 359.6 432.8)">2</text>
<text x="545.8" y="437.3" transform="rotate(-90 545.8 437.3)">C720</text>
<text x="558.2" y="437.7" transform="rotate(-90 558.2 437.7)">10UF/16V</text>
<text x="355.3" y="439.8" transform="rotate(-90 355.3 439.8)">C731</text>
<text x="359.6" y="442.9" transform="rotate(-90 359.6 442.9)">1</text>
<text x="408.9" y="438.5">U704</text>
<text x="412.4" y="441">OPA2134UA</text>
<text x="550.1" y="439.9" transform="rotate(-90 550.1 439.9)">2</text>
<text x="306.9" y="447.2">R739</text>
<text x="345" y="447.2">R742</text>
<text x="367.7" y="445" transform="rotate(-90 367.7 445)">1000PF/100V</text>
<text x="515.3" y="444.9" transform="rotate(-90 515.3 444.9)">C718</text>
<text x="527.7" y="445.7" transform="rotate(-90 527.7 445.7)">0.1UF</text>
<text x="530.5" y="444.9" transform="rotate(-90 530.5 444.9)">C719</text>
<text x="543" y="445.7" transform="rotate(-90 543 445.7)">0.1UF</text>
<text x="308.4" y="453.6">3K</text>
<text x="346.5" y="453.6">1K</text>
<text x="381" y="451.6">4</text>
<text x="550.1" y="450.1" transform="rotate(-90 550.1 450.1)">1</text>
<text x="331.7" y="460.8" transform="rotate(-90 331.7 460.8)">2</text>
<text x="373.4" y="456.3">2 -IN</text>
<text x="397.3" y="461.4">1</text>
<text x="474.6" y="457.4">R748</text>
<text x="545.8" y="457.6" transform="rotate(-90 545.8 457.6)">C721</text>
<text x="550.1" y="460.2" transform="rotate(-90 550.1 460.2)">2</text>
<text x="327.3" y="467.8" transform="rotate(-90 327.3 467.8)">C730</text>
<text x="373.4" y="463.9">3 +IN</text>
<text x="474.6" y="463.7">49R9</text>
<text x="558.2" y="463.1" transform="rotate(-90 558.2 463.1)">10UF/16V</text>
<text x="331.7" y="470.9" transform="rotate(-90 331.7 470.9)">1</text>
<text x="339.8" y="473" transform="rotate(-90 339.8 473)">1000PF/100V</text>
<text x="382.1" y="469">8</text>
<text x="436.5" y="469.6">C734</text>
<text x="515.1" y="471.8" transform="rotate(-90 515.1 471.8)">MAX_VOLTAGE=50V</text>
<text x="530.4" y="471.8" transform="rotate(-90 530.4 471.8)">MAX_VOLTAGE=50V</text>
<text x="306.9" y="477.7">R740</text>
<text x="347.6" y="477.7">R743</text>
<text x="462.5" y="477.9" transform="rotate(-90 462.5 477.9)">R747</text>
<text x="468.8" y="476.5" transform="rotate(-90 468.8 476.5)">1M</text>
<text x="308.4" y="484.1">3K</text>
<text x="349" y="484.1">1K</text>
<text x="431.3" y="482">0.022UF/50V</text>
<text x="359.6" y="488.7" transform="rotate(-90 359.6 488.7)">2</text>
<text x="408.5" y="490.4">R746</text>
<text x="355.3" y="495.7" transform="rotate(-90 355.3 495.7)">C732</text>
<text x="408.5" y="496.8">100K</text>
<text x="443" y="497.3">4</text>
<text x="330.4" y="503.3" transform="rotate(-90 330.4 503.3)">R744</text>
<text x="336.7" y="501.9" transform="rotate(-90 336.7 501.9)">1K</text>
<text x="359.6" y="498.8" transform="rotate(-90 359.6 498.8)">1</text>
<text x="367.7" y="500.9" transform="rotate(-90 367.7 500.9)">1000PF/100V</text>
<text x="469.1" y="502">U703</text>
<text x="426.7" y="507.1">1</text>
<text x="469.4" y="504.5">OPA2134UAE4</text>
<text x="373.6" y="511" transform="rotate(-90 373.6 511)">R745</text>
<text x="379.9" y="511" transform="rotate(-90 379.9 511)">100K</text>
<text x="388.3" y="511" transform="rotate(-90 388.3 511)">C733</text>
<text x="442" y="514.7">8</text>
<text x="400.7" y="516.1" transform="rotate(-90 400.7 516.1)">0.022UF/50V</text>
</g>
<g font-size="2.5">
<text x="529.4" y="73.2">+</text>
<text x="584.2" y="74.5">ANA_BYPASS_RELAY_DRV</text>
<text x="379.7" y="79.1">OUT</text>
<text x="536.8" y="79.5">NC</text>
<text x="536.8" y="89.7">NO</text>
<text x="584.2" y="84.7">PRE_VOL_LT+</text>
<text x="205.7" y="92.3">DAC_IV_OUT_LT-</text>
<text x="537.8" y="94.7">NC1</text>
<text x="205.7" y="99.9">DAC_IV_OUT_LT+</text>
<text x="584.2" y="99.9">PRE_VOL_LT-</text>
<text x="537.8" y="104.9">NO1</text>
<text x="436.2" y="112.1">OUT</text>
<text x="445.1" y="110.8">-IN 6</text>
<text x="445.1" y="115.9">+IN 5</text>
<text x="584.2" y="138">ANA_BYPASS_BUF_IN_LT-</text>
<text x="584.2" y="150.7">ANA_BYPASS_BUF_IN_LT+</text>
<text x="378.5" y="194.7">V-</text>
<text x="379.7" y="201">OUT</text>
<text x="378.5" y="208.6">V+</text>
<text x="433.9" y="235.3">V-</text>
<text x="440.1" y="237.8">-IN 2</text>
<text x="431.2" y="241.6">OUT</text>
<text x="440.1" y="245.5">+IN 3</text>
<text x="433.9" y="249.3">V+</text>
<text x="529.4" y="327.2">+</text>
<text x="579.1" y="328.5">ANA_BYPASS_RELAY_DRV</text>
<text x="384.8" y="333.1">OUT</text>
<text x="536.8" y="333.5">NC</text>
<text x="579.1" y="338.7">PRE_VOL_RT+</text>
<text x="205.7" y="346.3">DAC_IV_OUT_RT-</text>
<text x="536.8" y="343.7">NO</text>
<text x="205.7" y="353.9">DAC_IV_OUT_RT+</text>
<text x="537.8" y="348.7">NC1</text>
<text x="579.1" y="353.9">PRE_VOL_RT-</text>
<text x="537.8" y="358.9">NO1</text>
<text x="452.8" y="364.8">-IN 6</text>
<text x="443.9" y="366.1">OUT</text>
<text x="452.8" y="369.9">+IN 5</text>
<text x="579.1" y="381.9">ANA_BYPASS_BUF_IN_RT-</text>
<text x="579.1" y="389.5">ANA_BYPASS_BUF_IN_RT+</text>
<text x="383.5" y="453.7">V-</text>
<text x="384.8" y="460.1">OUT</text>
<text x="383.5" y="467.7">V+</text>
<text x="439" y="499.5">V-</text>
<text x="445.1" y="502">-IN 2</text>
<text x="436.2" y="505.8">OUT</text>
<text x="445.1" y="509.6">+IN 3</text>
<text x="439" y="513.4">V+</text>
</g>
</svg>
